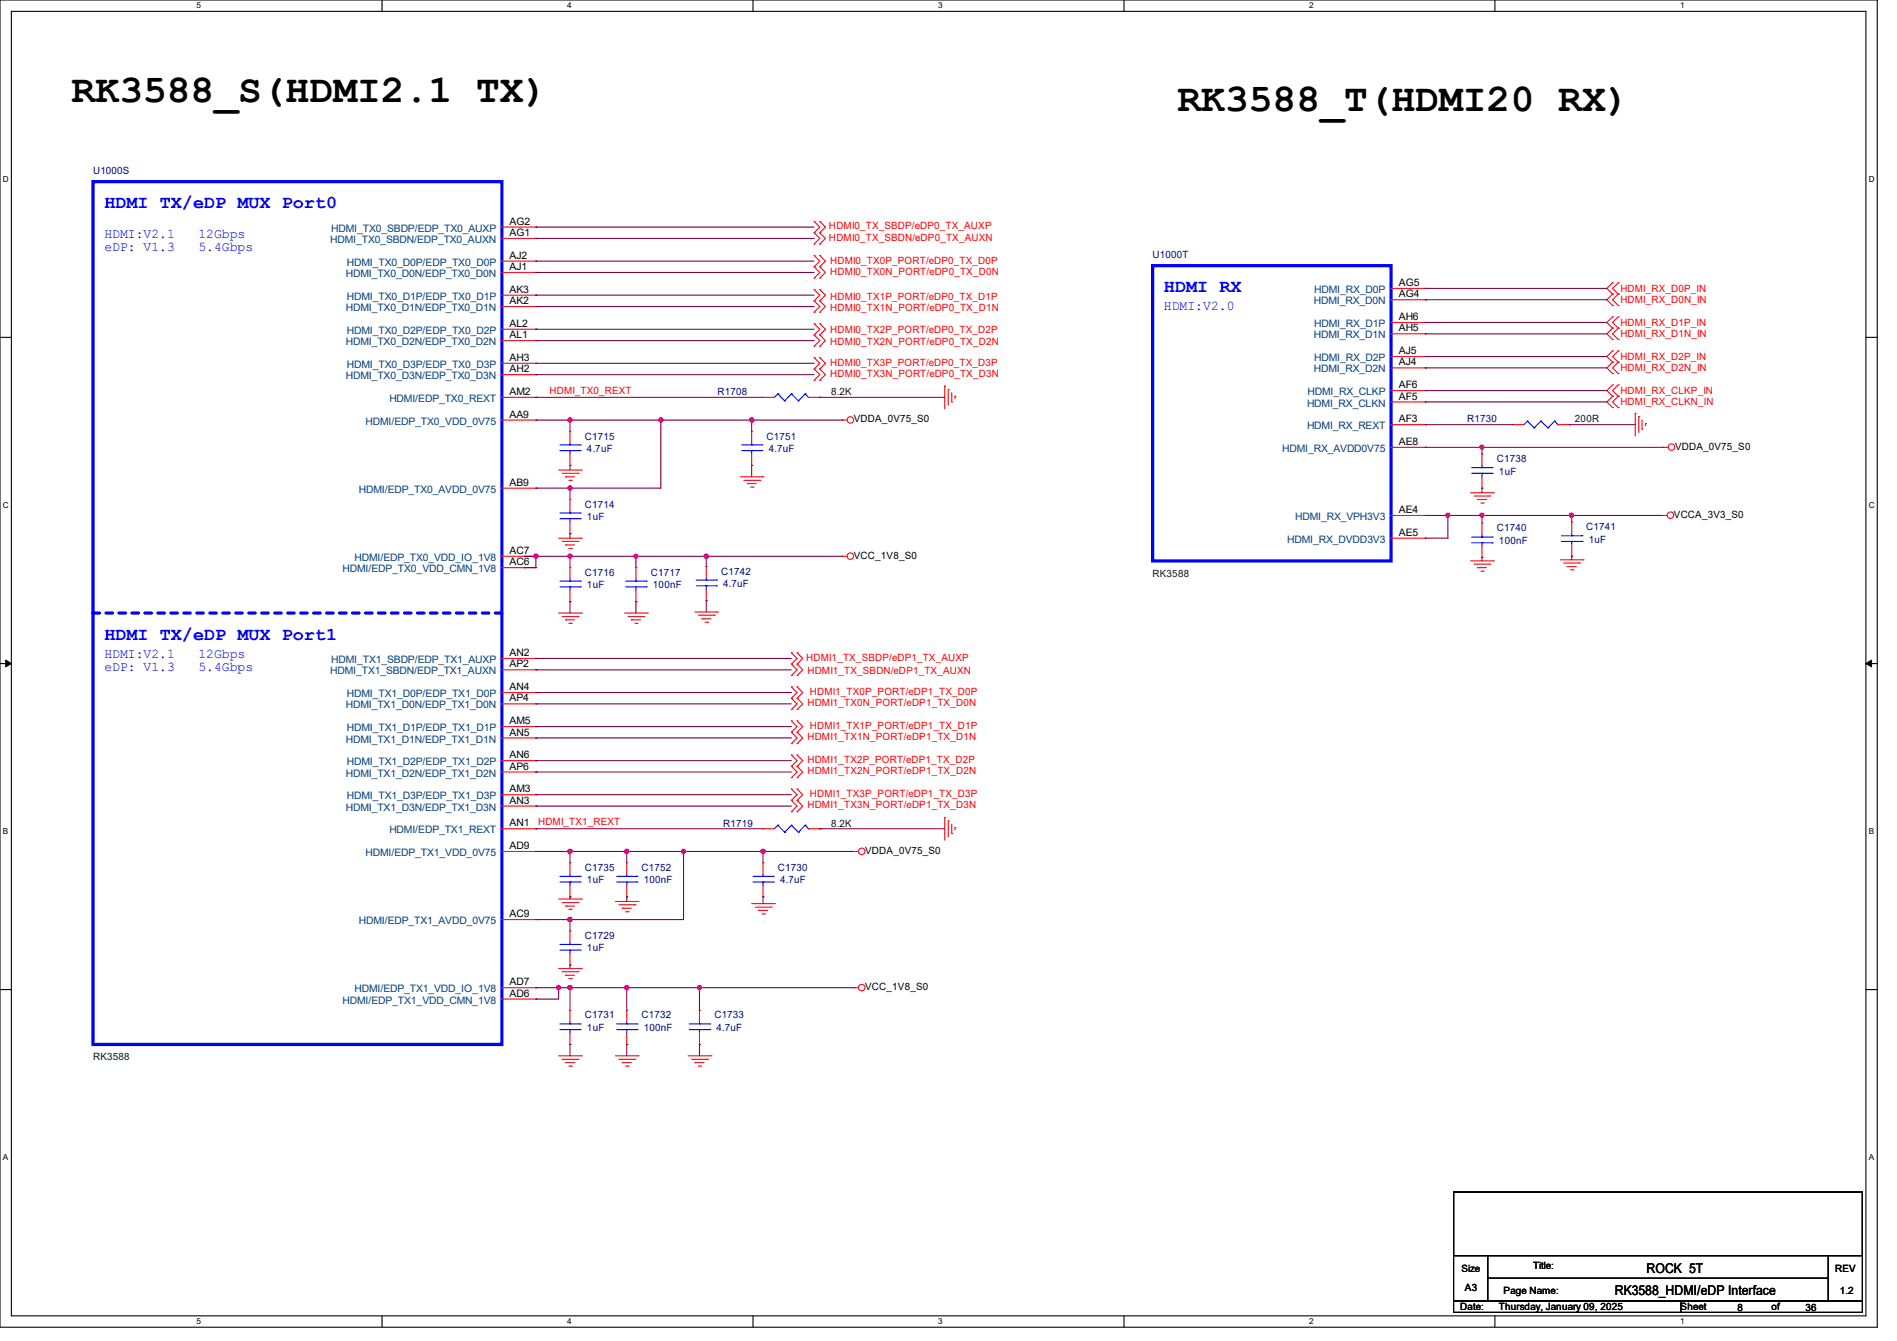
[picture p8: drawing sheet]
<svg xmlns="http://www.w3.org/2000/svg" width="297mm" height="210mm" viewBox="0 0 297 210" stroke-linecap="round" stroke-linejoin="round" font-family="sans-serif">
<path d="M0 0h293.9v207.9h-293.9zM1.8 1.8h290.3v204.3h-290.3z" fill="none" stroke="#000" stroke-width=".17"/>
<g fill="#fff">
<path d="M30.8 .2h.7v1.4h-.7z"/>
<path d="M30.8 206.2h.7v1.4h-.7z"/>
</g>
<path d="M59.8 0v1.8M59.8 206.1v1.8" fill="none" stroke="#000" stroke-width=".17"/>
<g fill="#fff">
<path d="M88.8 .2h.7v1.4h-.7z"/>
<path d="M88.8 206.2h.7v1.4h-.7z"/>
</g>
<path d="M117.9 0v1.8M117.9 206.1v1.8" fill="none" stroke="#000" stroke-width=".17"/>
<g fill="#fff">
<path d="M146.9 .2h.7v1.4h-.7z"/>
<path d="M146.9 206.2h.7v1.4h-.7z"/>
</g>
<path d="M176 0v1.8M176 206.1v1.8" fill="none" stroke="#000" stroke-width=".17"/>
<g fill="#fff">
<path d="M205 .2h.7v1.4h-.7z"/>
<path d="M205 206.2h.7v1.4h-.7z"/>
</g>
<path d="M234.1 0v1.8M234.1 206.1v1.8" fill="none" stroke="#000" stroke-width=".17"/>
<g fill="#fff">
<path d="M263.1 .2h.6v1.4h-.6z"/>
<path d="M263.1 206.2h.6v1.4h-.6z"/>
<path d="M.5 27.3h.9v1.4h-.9z"/>
<path d="M292.6 27.3h.9v1.4h-.9z"/>
<path d="M.5 78.4h.9v1.4h-.9z"/>
<path d="M292.6 78.4h.9v1.4h-.9z"/>
</g>
<path d="M0 52.8h1.8M292.1 52.8h1.8" fill="none" stroke="#000" stroke-width=".17"/>
<g fill="#fff">
<path d="M.5 129.5h.8v1.4h-.8z"/>
<path d="M292.6 129.5h.8v1.4h-.8z"/>
</g>
<path d="M0 103.9h1.8M292.1 103.9h1.8" fill="none" stroke="#000" stroke-width=".17"/>
<path d="M.9 103.4l.9 .5-.9 .5zM292.1 103.9l.9-.5v1z" fill="#000" stroke="#000" stroke-width=".16"/>
<g fill="#fff">
<path d="M.5 180.5h.8v1.4h-.8z"/>
<path d="M292.6 180.5h.8v1.4h-.8z"/>
</g>
<path d="M0 155h1.8M292.1 155h1.8M227.6 186.7h64v9.9h-64zM227.6 196.6h5.3v7.2h-5.3zM232.9 196.6h53.4v3.6h-53.4zM286.3 196.6h5.3v7.2h-5.3zM227.6 203.8h35.5v1.7h-35.5zM232.9 200.2h53.4v3.6h-53.4zM263.1 203.8h28.5v1.7h-28.5z" fill="none" stroke="#000" stroke-width=".17"/>
<g fill="none" stroke="#f00" stroke-width=".17">
<path d="M127.5 34.7h.1M127.5 36.4h.1M127.5 38.2h.1M127.5 34.7l.9 .9-.9 .8M127.5 36.4l.9 .9-.9 .9M128.4 34.7h.1M128.4 36.4h.1M128.4 38.2h.1M128.4 34.7l.8 .9-.8 .8M128.4 36.4l.8 .9-.8 .9M127.5 40h.1M127.5 41.8h.1"/>
<path d="M127.5 43.6h.1M127.5 45.3h.1M127.5 47.1h.1M127.5 48.9h.1M127.5 50.7h.1M127.5 52.5h.1M127.5 54.2h.1M127.5 56h.1M127.5 57.8h.1M127.5 59.6h.1M127.5 40l.9 .9-.9 .9M127.5 41.8l.9 .9-.9 .9"/>
<path d="M127.5 45.3l.9 .9-.9 .9M127.5 47.1l.9 .9-.9 .9M127.5 50.7l.9 .9-.9 .9M127.5 52.5l.9 .8-.9 .9M127.5 56l.9 .9-.9 .9M127.5 57.8l.9 .9-.9 .9M128.4 40h.1M128.4 41.8h.1M128.4 43.6h.1M128.4 45.3h.1M128.4 47.1h.1M128.4 48.9h.1"/>
<path d="M128.4 50.7h.1M128.4 52.5h.1M128.4 54.2h.1M128.4 56h.1M128.4 57.8h.1M128.4 59.6h.1M128.4 40l.8 .9-.8 .9M128.4 41.8l.8 .9-.8 .9M128.4 45.3l.8 .9-.8 .9M128.4 47.1l.8 .9-.8 .9M128.4 50.7l.8 .9-.8 .9M128.4 52.5l.8 .8-.8 .9"/>
<path d="M128.4 56l.8 .9-.8 .9M128.4 57.8l.8 .9-.8 .9M252.5 44.3h.1M252.5 46.1h.1M252.5 47.8h.1M252.5 49.6h.1M252.5 51.4h.1M252.5 53.2h.1M252.5 54.9h.1M252.5 56.7h.1M252.5 58.5h.1M252.5 44.3l-.9 .9 .9 .9"/>
<path d="M252.5 46.1l-.9 .8 .9 .9M252.5 49.6l-.9 .9 .9 .9M252.5 51.4l-.9 .9 .9 .9M252.5 54.9l-.9 .9 .9 .9M252.5 56.7l-.9 .9 .9 .9M253.4 46.1h.1M253.4 44.3h.1M253.4 47.8h.1M253.4 51.4h.1M253.4 49.6h.1M253.4 53.2h.1M253.4 56.7h.1"/>
<path d="M253.4 54.9h.1M253.4 58.5h.1M253.4 44.3l-.9 .9 .9 .9M253.4 46.1l-.9 .8 .9 .9M253.4 49.6l-.9 .9 .9 .9M253.4 51.4l-.9 .9 .9 .9M253.4 54.9l-.9 .9 .9 .9M253.4 56.7l-.9 .9 .9 .9M87.5 73.6h3.5M88 74.1h2.5M88.6 74.7h.1M88.6 74.7h1.4"/>
<path d="M89.1 75.2h.4M89.2 78.2h.1M89.2 78.2v1.8M89.5 75.2h.1M90.5 74.1h.1M91 73.6h.1M115.9 74.7h3.6M116.5 75.2h2.5M117 75.7h.1M117 75.7h1.4M117.5 76.3h.4M117.9 76.3h.1"/>
<path d="M119 75.2h.1M119.5 74.7h.1M131.9 65.8h.1M131.9 65.8h.7M147.9 60.5h.1M147.9 60.5v3.5M148.5 61h.1M148.5 61v2.5M149 62.9h.1M149 61.5v1.4M149.5 62.1h.1M149.5 62.1v.3"/>
<path d="M230.3 77.2h3.5M230.8 77.7h2.5M231.3 78.2h.1M231.3 78.2h1.4M231.9 78.8h.3M232 71.1h.1M232 76.5h.1M232 71.1v1.8M232 74.7v1.8M232.2 78.8h.1M233.3 77.7h.1M233.8 77.2h.1"/>
<path d="M252.5 60.3h.1M252.5 62.1h.1M252.5 63.8h.1M252.5 60.3l-.9 .9 .9 .9M252.5 62.1l-.9 .8 .9 .9M253.4 62.1h.1M253.4 60.3h.1M253.4 63.8h.1M253.4 60.3l-.9 .9 .9 .9M253.4 62.1l-.9 .8 .9 .9M256 64.7h.1M256 64.7v3.6"/>
<path d="M256.6 65.2h.1M256.6 65.2v2.5M257.1 67.2h.1M257.1 65.8v1.4M257.6 66.3h.1M257.6 66.3v.4M260.5 70.1h.1M260.5 70.1h.7M87.5 84.3h3.5M87.5 96h3.5M88 84.8h2.5M88 96.6h2.5"/>
<path d="M88.6 85.3h.1M88.6 97.1h.1M88.6 85.3h1.4M88.6 97.1h1.4M89.1 85.9h.4M89.1 97.6h.4M89.2 83.6h.1M89.2 81.8v1.8M89.5 85.9h.1M89.5 97.6h.1M90.5 84.8h.1M90.5 96.6h.1"/>
<path d="M91 84.3h.1M91 96h.1M97.8 96h3.5M98.3 96.6h2.5M98.8 97.1h.1M98.8 97.1h1.5M99.4 97.6h.3M99.7 97.6h.1M100.8 96.6h.1M101.3 96h.1M108.8 95.8h3.6M109.3 96.4h2.5"/>
<path d="M109.9 96.9h.1M109.9 96.9h1.4M110.4 97.5h.4M110.6 88.7h.1M110.6 94.1h.1M110.6 88.7v1.8M110.6 92.3v1.8M110.8 97.5h.1M111.8 96.4h.1M112.4 95.8h.1M131.9 87.1h.1M131.9 87.1h.7"/>
<path d="M230.3 87.8h3.5M230.8 88.3h2.5M231.3 88.9h.1M231.3 88.9h1.4M231.9 89.5h.3M232 82h.1M232 87.3h.1M232 82v1.7M232 85.5v1.8M232.2 89.5h.1M233.3 88.3h.1M233.8 87.8h.1"/>
<path d="M244.3 87.7h3.6M244.8 88.2h2.5M245.4 88.7h.1M245.4 88.7h1.4M245.9 89.2h.4M246.1 81.8h.1M246.1 87.1h.1M246.1 81.8v1.8M246.1 85.3v1.8M246.3 89.2h.1M247.3 88.2h.1M247.9 87.7h.1"/>
<path d="M260.3 80.7h.1M260.3 80.7h.7M123.9 102.2h.1M123.9 104h.1M123.9 105.8h.1M123.9 107.6h.1M123.9 109.3h.1M123.9 111.1h.1M123.9 112.9h.1M123.9 114.7h.1M123.9 116.5h.1M123.9 118.2h.1"/>
<path d="M123.9 102.2l.9 .9-.9 .9M123.9 104l.9 .9-.9 .9M123.9 107.6l.9 .9-.9 .8M123.9 109.3l.9 .9-.9 .9M123.9 112.9l.9 .9-.9 .9M123.9 114.7l.9 .9-.9 .9M123.9 118.2l.9 .9-.9 .9M124.8 102.2h.1M124.8 104h.1M124.8 105.8h.1M124.8 107.6h.1M124.8 109.3h.1"/>
<path d="M124.8 111.1h.1M124.8 112.9h.1M124.8 114.7h.1M124.8 116.5h.1M124.8 118.2h.1M124.8 102.2l.9 .9-.9 .9M124.8 104l.9 .9-.9 .9M124.8 107.6l.9 .9-.9 .8M124.8 109.3l.9 .9-.9 .9M124.8 112.9l.9 .9-.9 .9M124.8 114.7l.9 .9-.9 .9M124.8 118.2l.9 .9-.9 .9"/>
<path d="M98.1 135.1h.1M98.1 135.1v1.8M98.1 138.7v1.8M119.5 129.8h.1M119.5 129.8h1.7M123.9 120h.1M123.9 121.8h.1M123.9 123.6h.1M123.9 125.3h.1M123.9 127.1h.1M123.9 120l.9 .9-.9 .9M123.9 123.6l.9 .9-.9 .8"/>
<path d="M123.9 125.3l.9 .9-.9 .9M124.8 120h.1M124.8 121.8h.1M124.8 123.6h.1M124.8 125.3h.1M124.8 127.1h.1M124.8 120l.9 .9-.9 .9M124.8 123.6l.9 .9-.9 .8M124.8 125.3l.9 .9-.9 .9M126.6 129.8h1.8M128.4 129.8h.1M133.7 133.4h.1"/>
<path d="M133.7 133.4h.7M147.9 128h.1M147.9 128v3.6M148.5 128.6h.1M148.5 128.6v2.4M149 130.5h.1M149 129.1v1.4M149.5 129.6h.1M149.5 129.6v.4M87.5 140.8h3.5M87.5 151.7h3.5M88 141.4h2.5"/>
<path d="M88 152.2h2.5M88.6 141.9h.1M88.6 152.7h.1M88.6 141.9h1.4M88.6 152.7h1.4M89.1 142.4h.4M89.1 153.2h.4M89.2 145.8h.1M89.2 151.1h.1M89.2 145.8v1.8M89.2 149.4v1.7M89.5 142.4h.1"/>
<path d="M89.5 153.2h.1M90.5 141.4h.1M90.5 152.2h.1M91 140.8h.1M91 151.7h.1M96.4 141.2h3.5M96.9 141.7h2.5M97.5 142.2h.1M97.5 142.2h1.3M98 142.8h.3M98.1 140.5h.1M98.3 142.8h.1"/>
<path d="M99.4 141.7h.1M99.9 141.2h.1M117.7 141.5h3.5M118.2 142.1h2.5M118.8 142.6h.1M118.8 142.6h1.4M119.3 143.1h.4M119.7 143.1h.1M120.7 142.1h.1M121.2 141.5h.1M133.7 154.7h.1M133.7 154.7h.7"/>
<path d="M87.5 165.4h3.5M88 165.9h2.5M88.6 166.4h.1M88.6 166.4h1.4M89.1 167h.4M89.5 167h.1M90.5 165.9h.1M91 165.4h.1M96.4 165.4h3.5M96.9 165.9h2.5M97.5 166.4h.1M97.5 166.4h1.3"/>
<path d="M98 167h.3M98.3 167h.1M99.4 165.9h.1M99.9 165.4h.1M107.7 165.4h3.6M108.3 165.9h2.5M108.8 166.4h.1M108.8 166.4h1.4M109.3 167h.4M109.7 167h.1M110.8 165.9h.1M111.3 165.4h.1"/>
<circle cx="133.1" cy="65.8" r=".51"/>
<circle cx="261.7" cy="70" r=".51"/>
<circle cx="133.1" cy="87.1" r=".51"/>
<circle cx="261.5" cy="80.7" r=".51"/>
<circle cx="134.9" cy="133.3" r=".51"/>
<circle cx="134.9" cy="154.7" r=".51"/>
</g>
<g fill="none" stroke="#00f" stroke-width=".17">
<path d="M230.4 74.1h3.2M230.4 73.2h3.2M232 73.2h.1M232 74.1h.1M232 72.9v.3M232 74.1v.6M233.6 74.1h.1M233.6 73.2h.1M87.7 81.2h3.1M87.7 80.3h3.1M89.2 80.3h.1M89.2 81.2h.1"/>
<path d="M89.2 80v.3M89.2 81.2v.6M90.8 81.2h.1M90.8 80.3h.1M109 91.7h3.2M109 90.8h3.2M110.6 90.8h.1M110.6 91.7h.1M110.6 90.5v.3M110.6 91.7v.6M112.2 91.7h.1M112.2 90.8h.1"/>
<path d="M230.4 85h3.2M230.4 84.1h3.2M232 84.1h.1M232 85h.1M232 83.7v.4M232 85v.5M233.6 85h.1M233.6 84.1h.1M244.5 84.8h3.2M244.5 83.9h3.2M246.1 83.9h.1M246.1 84.8h.1"/>
<path d="M246.1 83.6v.3M246.1 84.8v.5M247.7 84.8h.1M247.7 83.9h.1M96.6 138.1h3.1M96.6 137.2h3.1M98.1 137.2h.1M98.1 138.1h.1M98.1 136.9v.3M98.1 138.1v.6M99.7 138.1h.1M99.7 137.2h.1"/>
<path d="M121.8 129.2h.1M121.8 129.2l-.6 .6M121.8 129.2l1.1 1.1M122.9 130.3h.1M123.9 129.2h.1M123.9 129.2l-1 1.1M123.9 129.2l1.1 1.1M125 130.3h.1M126.1 129.2h.1M126.1 129.2l-1.1 1.1M126.1 129.2l.5 .6M126.6 129.8h.1"/>
<path d="M87.7 148.8h3.1M87.7 147.9h3.1M89.2 147.9h.1M89.2 148.8h.1M89.2 147.6v.3M89.2 148.8v.6M90.8 148.8h.1M90.8 147.9h.1"/>
</g>
<path d="M14.6 28.4h64v135.2h-64z" fill="none" stroke="#00f" stroke-width=".51"/>
<path d="M78.6 96h-64" fill="none" stroke="#00f" stroke-width=".51" stroke-dasharray="1 1"/>
<circle cx="14.6" cy="96" r=".25" fill="#00f" stroke-dasharray="1 1"/>
<g fill="none" stroke="#f00" stroke-width=".17">
<path d="M78.6 37.3h5.3M78.6 35.6h5.3M83.9 37.3h.1M83.9 35.6h.1M78.6 58.7h5.3M78.6 56.9h5.3M78.6 42.7h5.3M78.6 40.9h5.3M78.6 48h5.3M78.6 46.2h5.3M78.6 53.3h5.3M78.6 51.6h5.3"/>
<path d="M83.9 58.7h.1M83.9 56.9h.1M83.9 42.7h.1M83.9 40.9h.1M83.9 48h.1M83.9 46.2h.1M83.9 53.3h.1M83.9 51.6h.1M217.8 46.9h5.3M217.8 45.2h5.3M217.8 52.3h5.3M217.8 50.5h5.3"/>
<path d="M217.8 57.6h5.3M217.8 55.8h5.3M223.1 46.9h.1M223.1 45.2h.1M223.1 52.3h.1M223.1 50.5h.1M223.1 57.6h.1M223.1 55.8h.1M78.6 65.8h5.3M78.6 76.5h5.3M78.6 62.2h5.3M83.9 65.8h.1"/>
<path d="M83.9 76.5h.1M83.9 62.2h.1M89.2 67.6h.1M89.2 72.9h.1M89.2 67.6v1.7M89.2 71.1v1.8M117.7 67.6h.1M117.7 72.9h.1M117.7 67.6v1.7M117.7 71.1v1.8M119.5 62.2h.1M119.5 62.2h1.7"/>
<path d="M126.6 62.2h1.8M128.4 62.2h.1M217.8 66.5h5.3M217.8 70.1h5.3M217.8 62.9h5.3M217.8 61.2h5.3M223.1 70.1h.1M223.1 66.5h.1M223.1 62.9h.1M223.1 61.2h.1M236.8 66.5h.1M236.8 66.5h1.8"/>
<path d="M243.9 66.5h1.8M245.7 66.5h.1M78.6 88.9h5.3M78.6 87.1h5.3M83.9 88.9h.1M83.9 87.1h.1M89.2 88.9h.1M89.2 94.2h.1M89.2 88.9v1.8M89.2 92.5v1.7M99.6 88.9h.1M99.6 94.2h.1"/>
<path d="M99.6 88.9v1.8M99.6 92.5v1.7M217.8 80.7h5.3M217.8 84.3h5.3M223.1 80.7h.1M223.1 84.3h.1M78.6 113.8h5.3M78.6 103.1h5.3M78.6 108.5h5.3M78.6 115.6h5.3M78.6 119.1h5.3M78.6 104.9h5.3"/>
<path d="M78.6 110.2h5.3M83.9 113.8h.1M83.9 103.1h.1M83.9 108.5h.1M83.9 115.6h.1M83.9 119.1h.1M83.9 104.9h.1M83.9 110.2h.1M78.6 133.4h5.3M78.6 124.5h5.3M78.6 129.8h5.3M78.6 126.2h5.3"/>
<path d="M78.6 120.9h5.3M83.9 133.4h.1M83.9 124.5h.1M83.9 129.8h.1M83.9 126.2h.1M83.9 120.9h.1M89.2 135.1h.1M89.2 135.1v1.8M89.2 138.7v1.8M119.5 135.1h.1M119.5 135.1v1.8M119.5 138.7v1.8"/>
<path d="M78.6 144h5.3M78.6 156.5h5.3M78.6 154.7h5.3M83.9 144h.1M83.9 156.5h.1M83.9 154.7h.1M89.2 158.2h.1M89.2 140.5h.1M89.2 158.2v1.8M98.1 158.2h.1M98.1 158.2v1.8M109.5 158.2h.1"/>
<path d="M109.5 158.2v1.8M119.5 140.5h.1M89.2 163.6h.1M89.2 161.8v1.8M98.1 163.6h.1M98.1 161.8v1.8M109.5 163.6h.1M109.5 161.8v1.8"/>
</g>
<g fill="none" stroke="#00f" stroke-width=".17">
<path d="M87.7 70.6h3.1M87.7 69.7h3.1M89.2 69.7h.1M89.2 70.6h.1M89.2 69.3v.4M89.2 70.6v.5M90.8 70.6h.1M90.8 69.7h.1M116.1 70.6h3.2M116.1 69.7h3.2M117.7 69.7h.1M117.7 70.6h.1"/>
<path d="M117.7 69.3v.4M117.7 70.6v.5M119.3 70.6h.1M119.3 69.7h.1M121.8 61.7h.1M121.8 61.7l-.6 .5M121.8 61.7l1.1 1.1M122.9 62.8h.1M123.9 61.7h.1M123.9 61.7l-1 1.1M123.9 61.7l1.1 1.1M125 62.8h.1"/>
<path d="M126.1 61.7h.1M126.1 61.7l-1.1 1.1M126.1 61.7l.5 .5M126.6 62.2h.1M239.1 66h.1M239.1 66l-.5 .5M239.1 66l1.1 1M240.2 67h.1M241.3 66h.1M241.3 66l-1.1 1M241.3 66l1.1 1M242.4 67h.1"/>
<path d="M243.4 66h.1M243.4 66l-1 1M243.4 66l.5 .5M243.9 66.5h.1M87.7 91.9h3.1M87.7 91h3.1M89.2 91h.1M89.2 91.9h.1M89.2 90.7v.3M89.2 91.9v.6M90.8 91.9h.1M90.8 91h.1"/>
<path d="M98 91.9h3.2M98 91h3.2M99.6 91h.1M99.6 91.9h.1M99.6 90.7v.3M99.6 91.9v.6M101.2 91.9h.1M101.2 91h.1M87.7 138.1h3.1M87.7 137.2h3.1M89.2 137.2h.1M89.2 138.1h.1"/>
<path d="M89.2 136.9v.3M89.2 138.1v.6M90.8 138.1h.1M90.8 137.2h.1M117.9 138.1h3.2M117.9 137.2h3.2M119.5 137.2h.1M119.5 138.1h.1M119.5 136.9v.3M119.5 138.1v.6M121.1 138.1h.1M121.1 137.2h.1"/>
<path d="M87.7 161.2h3.1M87.7 160.4h3.1M89.2 160.4h.1M89.2 161.2h.1M89.2 160v.4M89.2 161.2v.6M90.8 161.2h.1M90.8 160.4h.1M96.6 161.2h3.1M96.6 160.4h3.1M98.1 160.4h.1M98.1 161.2h.1"/>
<path d="M98.1 160v.4M98.1 161.2v.6M99.7 161.2h.1M99.7 160.4h.1M107.9 161.2h3.2M107.9 160.4h3.2M109.5 160.4h.1M109.5 161.2h.1M109.5 160v.4M109.5 161.2v.6M111.1 161.2h.1M111.1 160.4h.1"/>
</g>
<path d="M180.5 41.6h37.3v46.2h-37.3z" fill="none" stroke="#00f" stroke-width=".51"/>
<g fill="none" stroke="#7f003f" stroke-width=".17">
<path d="M83.9 37.3h.1M83.9 35.6h.1M83.9 37.3h43.6M83.9 35.6h43.6M83.9 48h.1M83.9 53.3h.1M83.9 58.7h.1M83.9 42.7h.1M83.9 40.9h.1M83.9 56.9h.1M83.9 51.6h.1M83.9 46.2h.1"/>
<path d="M83.9 48h43.6M83.9 53.3h43.6M83.9 58.7h43.6M83.9 42.7h43.6M83.9 40.9h43.6M83.9 56.9h43.6M83.9 51.6h43.6M83.9 46.2h43.6M223.1 45.2h.1M223.1 55.8h.1M223.1 52.3h.1M223.1 50.5h.1"/>
<path d="M223.1 46.9h.1M223.1 57.6h.1M223.1 45.2h28.5M223.1 55.8h28.5M223.1 52.3h28.5M223.1 50.5h28.5M223.1 46.9h28.5M223.1 57.6h28.5M83.9 65.8h.1M83.9 76.5h.1M83.9 62.2h.1M83.9 62.2h35.6"/>
<path d="M83.9 65.8h48M89.2 76.5h.1M89.2 72.9h.1M89.2 65.8h.1M89.2 65.8v1.8M89.2 72.9v.7M89.2 76.5v1.7M103.5 65.8h.1M103.5 65.8v10.7h-19.6M117.7 65.8h.1M117.7 72.9h.1M117.7 65.8v1.8"/>
<path d="M117.7 72.9v1.8M128.4 62.2h.1M128.4 62.2h19.5M223.1 66.5h.1M223.1 62.9h.1M223.1 61.2h.1M223.1 70.1h.1M223.1 66.5h13.7M223.1 62.9h28.5M223.1 61.2h28.5M223.1 70.1h37.4M232 76.5h.1"/>
<path d="M232 70.1h.1M232 70.1v1M232 76.5v.7M245.7 66.5h.1M245.7 66.5h10.3M82.1 87.1h.1M82.1 88.9h.1M82.1 87.1h49.8M83.9 87.1h.1M83.9 87.1v1.8h-1.8M89.2 94.2h.1M89.2 83.6h.1"/>
<path d="M89.2 87.1h.1M89.2 83.6v.7M89.2 87.1v1.8M89.2 94.2v1.8M99.6 94.2h.1M99.6 87.1h.1M99.6 87.1v1.8M99.6 94.2v1.8M110.6 87.1h.1M110.6 94.1h.1M110.6 87.1v1.6M110.6 94.1v1.7"/>
<path d="M223.1 80.7h.1M223.1 84.3h.1M223.1 80.7h37.2M226.7 80.7h.1M226.7 80.7v3.6h-3.6M232 80.7h.1M232 87.3h.1M232 80.7v1.3M232 87.3v.5M246.1 87.1h.1M246.1 80.7h.1M246.1 80.7v1.1"/>
<path d="M246.1 87.1v.6M83.9 115.6h.1M83.9 104.9h.1M83.9 119.1h.1M83.9 113.8h.1M83.9 103.1h.1M83.9 108.5h.1M83.9 110.2h.1M83.9 115.6h40M83.9 104.9h40M83.9 119.1h40M83.9 113.8h40"/>
<path d="M83.9 103.1h40M83.9 108.5h40M83.9 110.2h40M83.9 133.4h.1M83.9 129.8h.1M83.9 120.9h.1M83.9 124.5h.1M83.9 126.2h.1M83.9 133.4h49.8M83.9 129.8h35.6M83.9 120.9h40M83.9 124.5h40"/>
<path d="M83.9 126.2h40M89.2 133.4h.1M89.2 133.4v1.7M98.1 133.4h.1M98.1 133.4v1.7M107 133.4h.1M107 133.4v10.6h-23.1M119.5 133.4h.1M119.5 133.4v1.7M128.4 129.8h.1M128.4 129.8h19.5M83.9 154.7h.1"/>
<path d="M83.9 156.5h.1M83.9 144h.1M83.9 154.7h49.8M87.5 154.7h.1M87.5 154.7v1.8h-3.6M89.2 154.7h.1M89.2 140.5h.1M89.2 144h.1M89.2 151.1h.1M89.2 140.5v.3M89.2 144v1.8M89.2 151.1v.6"/>
<path d="M89.2 154.7v3.5M98.1 154.7h.1M98.1 140.5h.1M98.1 140.5v.7M98.1 154.7v3.5M109.5 154.7h.1M109.5 154.7v3.5M119.5 140.5h.1M119.5 140.5v1M89.2 163.6h.1M89.2 163.6v1.8M98.1 163.6h.1"/>
<path d="M98.1 163.6v1.8M109.5 163.6h.1M109.5 163.6v1.8"/>
</g>
<g fill="#f0f" stroke="#f0f" stroke-width=".17">
<circle cx="110.6" cy="87.1" r=".34"/>
<circle cx="83.9" cy="87.1" r=".34"/>
<circle cx="87.5" cy="154.7" r=".34"/>
<circle cx="99.5" cy="87.1" r=".32"/>
<circle cx="89.2" cy="87.1" r=".34"/>
<circle cx="89.2" cy="154.7" r=".34"/>
<circle cx="98.1" cy="154.7" r=".34"/>
<circle cx="98.1" cy="133.3" r=".34"/>
<circle cx="89.2" cy="133.3" r=".34"/>
<circle cx="226.7" cy="80.7" r=".32"/>
<circle cx="232" cy="80.7" r=".32"/>
<circle cx="89.2" cy="65.8" r=".34"/>
<circle cx="109.5" cy="154.7" r=".34"/>
<circle cx="246" cy="80.7" r=".34"/>
<circle cx="89.2" cy="76.4" r=".34"/>
<circle cx="117.7" cy="65.8" r=".34"/>
<circle cx="103.5" cy="65.8" r=".34"/>
<circle cx="89.2" cy="144" r=".34"/>
<circle cx="119.5" cy="133.3" r=".34"/>
<circle cx="107" cy="133.3" r=".34"/>
<circle cx="232" cy="70" r=".32"/>
</g>
<g font-size="6.2">
<text x="11.2" y="16">RK3588_S(HDMI2.1 TX)</text>
<text x="184.4" y="17.3">RK3588_T(HDMI20 RX)</text>
</g>
<g font-size="2.8" fill="#00f">
<text x="16.3" y="32.6">HDMI TX/eDP MUX Port0</text>
<text x="182.2" y="45.8">HDMI RX</text>
<text x="16.3" y="100.2">HDMI TX/eDP MUX Port1</text>
</g>
<g font-size="2.1" fill="#00f">
<text x="16.3" y="37.2">HDMI:V2.1</text>
<text x="16.3" y="39.3">eDP: V1.3</text>
<text x="31.1" y="37.2">12Gbps</text>
<text x="31.1" y="39.3">5.4Gbps</text>
<text x="182.2" y="48.6">HDMI:V2.0</text>
<text x="16.3" y="103">HDMI:V2.1</text>
<text x="16.3" y="105.1">eDP: V1.3</text>
<text x="31.1" y="103">12Gbps</text>
<text x="31.1" y="105.1">5.4Gbps</text>
</g>
<g font-size="2.1">
<text x="252.8" y="202.9">RK3588_HDMI/eDP Interface</text>
<text x="257.8" y="199.3">ROCK 5T</text>
</g>
<g font-size="1.6" fill="#00007f">
<text x="14.6" y="27.2">U1000S</text>
<text x="180.5" y="40.4">U1000T</text>
<text x="112.4" y="61.9">R1708</text>
<text x="91.6" y="68.8">C1715</text>
<text x="91.9" y="70.8">4.7uF</text>
<text x="120" y="68.8">C1751</text>
<text x="120.4" y="70.8">4.7uF</text>
<text x="229.7" y="66.2">R1730</text>
<text x="234.4" y="72.4">C1738</text>
<text x="234.7" y="74.3">1uF</text>
<text x="91.6" y="79.5">C1714</text>
<text x="91.9" y="81.4">1uF</text>
<text x="234.4" y="83.2">C1740</text>
<text x="248.4" y="83.1">C1741</text>
<text x="112.9" y="90">C1742</text>
<text x="234.7" y="85.2">100nF</text>
<text x="248.7" y="85">1uF</text>
<text x="91.6" y="90.2">C1716</text>
<text x="91.9" y="92.1">1uF</text>
<text x="101.9" y="90.2">C1717</text>
<text x="102.2" y="92.1">100nF</text>
<text x="113.2" y="91.9">4.7uF</text>
<text x="113.2" y="129.5">R1719</text>
<text x="91.6" y="136.4">C1735</text>
<text x="100.5" y="136.4">C1752</text>
<text x="121.8" y="136.4">C1730</text>
<text x="91.9" y="138.3">1uF</text>
<text x="100.8" y="138.3">100nF</text>
<text x="122.1" y="138.3">4.7uF</text>
<text x="91.6" y="147.1">C1729</text>
<text x="91.9" y="149">1uF</text>
<text x="91.6" y="159.5">C1731</text>
<text x="91.9" y="161.5">1uF</text>
<text x="100.5" y="159.5">C1732</text>
<text x="100.8" y="161.5">100nF</text>
<text x="111.8" y="159.5">C1733</text>
<text x="112.2" y="161.5">4.7uF</text>
</g>
<g font-size="1.6">
<text x="79.8" y="35.2">AG2</text>
<text x="79.8" y="37">AG1</text>
<text x="79.8" y="40.5">AJ2</text>
<text x="79.8" y="42.3">AJ1</text>
<text x="79.8" y="47.6">AK2</text>
<text x="79.8" y="45.8">AK3</text>
<text x="219" y="46.6">AG4</text>
<text x="219" y="44.8">AG5</text>
<text x="79.8" y="53">AL1</text>
<text x="79.8" y="51.2">AL2</text>
<text x="219" y="51.9">AH5</text>
<text x="219" y="50.1">AH6</text>
<text x="79.8" y="58.3">AH2</text>
<text x="79.8" y="56.5">AH3</text>
<text x="219" y="57.2">AJ4</text>
<text x="219" y="55.5">AJ5</text>
<text x="79.8" y="65.4">AA9</text>
<text x="79.8" y="61.8">AM2</text>
<text x="219" y="62.6">AF5</text>
<text x="219" y="60.8">AF6</text>
<text x="133.7" y="66.2">VDDA_0V75_S0</text>
<text x="219" y="69.7">AE8</text>
<text x="219" y="66.1">AF3</text>
<text x="262.3" y="70.4">VDDA_0V75_S0</text>
<text x="79.8" y="76.1">AB9</text>
<text x="219" y="80.3">AE4</text>
<text x="219" y="83.9">AE5</text>
<text x="262.1" y="81.1">VCCA_3V3_S0</text>
<text x="79.8" y="88.5">AC6</text>
<text x="79.8" y="86.7">AC7</text>
<text x="133.7" y="87.5">VCC_1V8_S0</text>
<text x="79.8" y="102.7">AN2</text>
<text x="79.8" y="104.5">AP2</text>
<text x="79.8" y="113.4">AM5</text>
<text x="79.8" y="108.1">AN4</text>
<text x="79.8" y="109.9">AP4</text>
<text x="79.8" y="115.2">AN5</text>
<text x="79.8" y="118.7">AN6</text>
<text x="79.8" y="124.1">AM3</text>
<text x="79.8" y="125.9">AN3</text>
<text x="79.8" y="120.5">AP6</text>
<text x="79.8" y="129.4">AN1</text>
<text x="79.8" y="133">AD9</text>
<text x="135.5" y="133.7">VDDA_0V75_S0</text>
<text x="79.8" y="143.6">AC9</text>
<text x="79.8" y="154.3">AD7</text>
<text x="135.5" y="155.1">VCC_1V8_S0</text>
<text x="79.8" y="156.1">AD6</text>
<text x="228.8" y="199.1">Size</text>
<text x="229.4" y="202.2">A3</text>
<text x="235.4" y="202.7">Page Name:</text>
<text x="240" y="198.8">Title:</text>
<text x="287.3" y="199.1">REV</text>
<text x="288" y="202.7">1.2</text>
<text x="228.6" y="205.2">Date:</text>
<text x="234.7" y="205.2">Thursday, January 09, 2025</text>
<text x="263.1" y="205.2">Sheet</text>
<text x="272" y="205.4">8</text>
<text x="277.4" y="205.2">of</text>
<text x="282.7" y="205.4">36</text>
</g>
<g font-size="1.6" fill="#f00">
<text x="129.8" y="35.9">HDMI0_TX_SBDP/eDP0_TX_AUXP</text>
<text x="129.8" y="37.7">HDMI0_TX_SBDN/eDP0_TX_AUXN</text>
<text x="130" y="41.3">HDMI0_TX0P_PORT/eDP0_TX_D0P</text>
<text x="130" y="43.1">HDMI0_TX0N_PORT/eDP0_TX_D0N</text>
<text x="130" y="46.9">HDMI0_TX1P_PORT/eDP0_TX_D1P</text>
<text x="253.7" y="45.7">HDMI_RX_D0P_IN</text>
<text x="253.7" y="47.5">HDMI_RX_D0N_IN</text>
<text x="130" y="48.7">HDMI0_TX1N_PORT/eDP0_TX_D1N</text>
<text x="130" y="52.1">HDMI0_TX2P_PORT/eDP0_TX_D2P</text>
<text x="253.7" y="51.1">HDMI_RX_D1P_IN</text>
<text x="253.7" y="52.8">HDMI_RX_D1N_IN</text>
<text x="130" y="54.1">HDMI0_TX2N_PORT/eDP0_TX_D2N</text>
<text x="130" y="57.3">HDMI0_TX3P_PORT/eDP0_TX_D3P</text>
<text x="130" y="59.1">HDMI0_TX3N_PORT/eDP0_TX_D3N</text>
<text x="253.7" y="56.4">HDMI_RX_D2P_IN</text>
<text x="253.7" y="58.2">HDMI_RX_D2N_IN</text>
<text x="86" y="61.7">HDMI_TX0_REXT</text>
<text x="253.7" y="61.7">HDMI_RX_CLKP_IN</text>
<text x="253.7" y="63.5">HDMI_RX_CLKN_IN</text>
<text x="126.2" y="103.5">HDMI1_TX_SBDP/eDP1_TX_AUXP</text>
<text x="126.4" y="105.6">HDMI1_TX_SBDN/eDP1_TX_AUXN</text>
<text x="126.4" y="110.6">HDMI1_TX0N_PORT/eDP1_TX_D0N</text>
<text x="126.8" y="108.8">HDMI1_TX0P_PORT/eDP1_TX_D0P</text>
<text x="126.4" y="115.9">HDMI1_TX1N_PORT/eDP1_TX_D1N</text>
<text x="126.4" y="119.5">HDMI1_TX2P_PORT/eDP1_TX_D2P</text>
<text x="126.8" y="114.2">HDMI1_TX1P_PORT/eDP1_TX_D1P</text>
<text x="126.4" y="121.3">HDMI1_TX2N_PORT/eDP1_TX_D2N</text>
<text x="126.8" y="124.8">HDMI1_TX3P_PORT/eDP1_TX_D3P</text>
<text x="84.2" y="129.2">HDMI_TX1_REXT</text>
<text x="126.4" y="126.6">HDMI1_TX3N_PORT/eDP1_TX_D3N</text>
</g>
<g font-size="1.6" fill="#003f7f">
<text x="51.7" y="38.1">HDMI_TX0_SBDN/EDP_TX0_AUXN</text>
<text x="51.9" y="36.3">HDMI_TX0_SBDP/EDP_TX0_AUXP</text>
<text x="54.3" y="41.6">HDMI_TX0_D0P/EDP_TX0_D0P</text>
<text x="54.1" y="43.4">HDMI_TX0_D0N/EDP_TX0_D0N</text>
<text x="54.3" y="46.9">HDMI_TX0_D1P/EDP_TX0_D1P</text>
<text x="205.7" y="47.7">HDMI_RX_D0N</text>
<text x="205.8" y="45.9">HDMI_RX_D0P</text>
<text x="54.1" y="48.7">HDMI_TX0_D1N/EDP_TX0_D1N</text>
<text x="54.3" y="52.3">HDMI_TX0_D2P/EDP_TX0_D2P</text>
<text x="205.7" y="53">HDMI_RX_D1N</text>
<text x="205.8" y="51.2">HDMI_RX_D1P</text>
<text x="54.1" y="59.4">HDMI_TX0_D3N/EDP_TX0_D3N</text>
<text x="54.1" y="54.1">HDMI_TX0_D2N/EDP_TX0_D2N</text>
<text x="54.3" y="57.6">HDMI_TX0_D3P/EDP_TX0_D3P</text>
<text x="205.7" y="58.3">HDMI_RX_D2N</text>
<text x="205.8" y="56.6">HDMI_RX_D2P</text>
<text x="61" y="63">HDMI/EDP_TX0_REXT</text>
<text x="204.6" y="63.7">HDMI_RX_CLKN</text>
<text x="204.7" y="61.9">HDMI_RX_CLKP</text>
<text x="57.2" y="66.5">HDMI/EDP_TX0_VDD_0V75</text>
<text x="200.7" y="70.8">HDMI_RX_AVDD0V75</text>
<text x="204.6" y="67.2">HDMI_RX_REXT</text>
<text x="56.2" y="77.2">HDMI/EDP_TX0_AVDD_0V75</text>
<text x="202.8" y="81.5">HDMI_RX_VPH3V3</text>
<text x="53.6" y="89.6">HDMI/EDP_TX0_VDD_CMN_1V8</text>
<text x="55.5" y="87.8">HDMI/EDP_TX0_VDD_IO_1V8</text>
<text x="201.5" y="85">HDMI_RX_DVDD3V3</text>
<text x="51.7" y="105.6">HDMI_TX1_SBDN/EDP_TX1_AUXN</text>
<text x="51.9" y="103.8">HDMI_TX1_SBDP/EDP_TX1_AUXP</text>
<text x="54.1" y="111">HDMI_TX1_D0N/EDP_TX1_D0N</text>
<text x="54.3" y="109.2">HDMI_TX1_D0P/EDP_TX1_D0P</text>
<text x="54.1" y="116.3">HDMI_TX1_D1N/EDP_TX1_D1N</text>
<text x="54.3" y="114.5">HDMI_TX1_D1P/EDP_TX1_D1P</text>
<text x="54.3" y="119.8">HDMI_TX1_D2P/EDP_TX1_D2P</text>
<text x="54.1" y="121.6">HDMI_TX1_D2N/EDP_TX1_D2N</text>
<text x="54.3" y="125.2">HDMI_TX1_D3P/EDP_TX1_D3P</text>
<text x="54.1" y="127">HDMI_TX1_D3N/EDP_TX1_D3N</text>
<text x="61" y="130.5">HDMI/EDP_TX1_REXT</text>
<text x="57.2" y="134.1">HDMI/EDP_TX1_VDD_0V75</text>
<text x="56.2" y="144.7">HDMI/EDP_TX1_AVDD_0V75</text>
<text x="55.5" y="155.4">HDMI/EDP_TX1_VDD_IO_1V8</text>
<text x="53.6" y="157.2">HDMI/EDP_TX1_VDD_CMN_1V8</text>
</g>
<g font-size="1.6" fill="#003f00">
<text x="130.1" y="61.9">8.2K</text>
<text x="246.6" y="66.2">200R</text>
<text x="180.5" y="90.3">RK3588</text>
<text x="130.1" y="129.5">8.2K</text>
<text x="14.6" y="166.1">RK3588</text>
</g>
<g font-size="1.3">
<text x="30.8" y="1.3">5</text>
<text x="88.8" y="1.3">4</text>
<text x="146.9" y="1.3">3</text>
<text x="205" y="1.3">2</text>
<text x="263.1" y="1.3">1</text>
<text x=".5" y="28.4">D</text>
<text x="292.6" y="28.4">D</text>
<text x=".5" y="79.5">C</text>
<text x="292.6" y="79.5">C</text>
<text x=".5" y="130.6">B</text>
<text x="292.6" y="130.6">B</text>
<text x=".5" y="181.7">A</text>
<text x="292.6" y="181.7">A</text>
<text x="30.8" y="207.4">5</text>
<text x="88.8" y="207.4">4</text>
<text x="146.9" y="207.4">3</text>
<text x="205" y="207.4">2</text>
<text x="263.1" y="207.4">1</text>
</g>
</svg>
